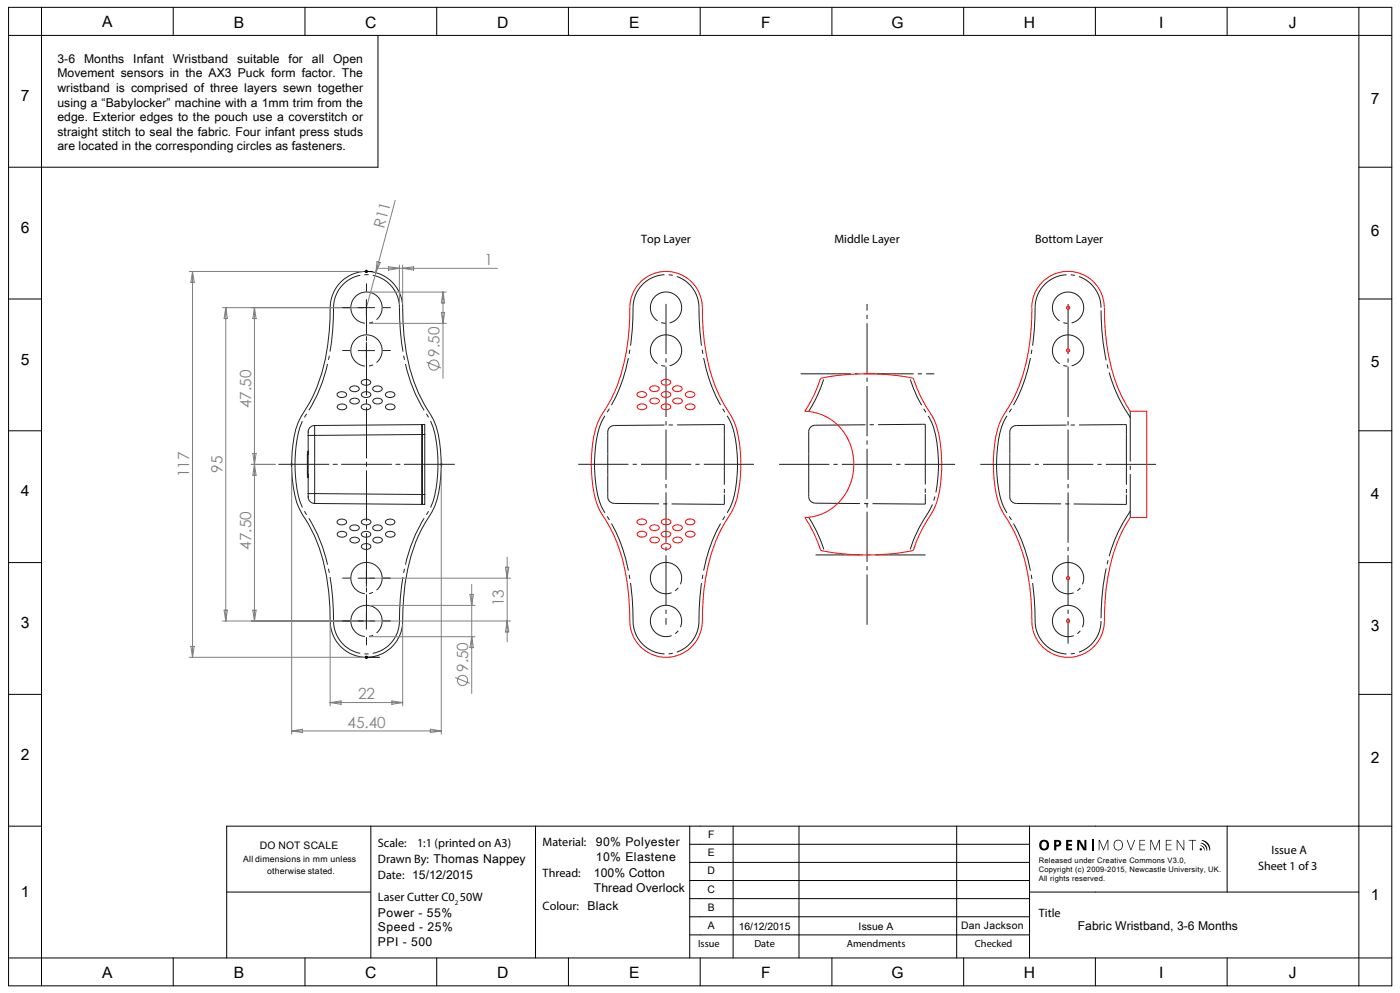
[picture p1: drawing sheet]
<svg xmlns="http://www.w3.org/2000/svg" width="425mm" height="301mm" viewBox="0 0 425 301" stroke-linecap="round" stroke-linejoin="round" font-family="sans-serif">
<!-- layer: Layer 1 -->
<g fill="none" stroke="#000" stroke-width=".3">
<path d="M2.6 10.7h419.8M2.6 2.2h419.8v296.7h-419.8zM12.6 2.2v296.7M52.6 2.2v8.5M92.6 2.2v8.5M114.7 10.7v40h-112.1M132.5 2.2v8.5M172.5 2.2v8.5M212.5 2.2v8.5M252.5 2.2v8.5M292.5 2.2v8.5M332.5 2.2v8.5"/>
<path d="M372.4 2.2v8.5M412.4 2.2v296.7M412.4 50.7h10M2.6 90.7h10M110.7 82.3h2.3M110.9 82l.7 .7M111.2 81.8v1M111.6 82l-.7 .7M412.4 90.7h10M2.6 130.6h10M412.4 130.6h10M2.6 170.6h10"/>
<path d="M412.4 170.6h10M110.7 199.3h4.5M110.9 198.9l.7 .7M111.2 198.8v1M111.6 198.9l-.7 .7M2.6 210.5h10M412.4 210.5h10M2.6 250.5h10M112.4 250.5h-43.6v40M162.5 250.5v40M209.3 250.5v40M209.3 256h103.2"/>
<path d="M222.5 250.5v40M242.5 250.5v40M290.4 250.5v40M312.5 250.5v40M372.4 250.5v20M422.4 250.5h-309.8v40M68.8 270.5h43.6M209.3 278h103.2M209.3 272.5h103.2M209.3 267h103.2M209.3 261.5h103.2M312.5 270.5h99.9"/>
<path d="M2.6 290.5h419.8M52.6 290.5v8.4M92.6 290.5v8.4M132.5 290.5v8.4M172.5 290.5v8.4M209.3 283.5h103.2M212.5 290.5v8.4M252.5 290.5v8.4M292.5 290.5v8.4M332.5 290.5v8.4M372.4 290.5v8.4"/>
</g>
<g fill="none" stroke="#808080" stroke-width=".3">
<path d="M114.4 79.3l1 .3-1.3 3.1zM120 60.7l-8.8 32.6M57.4 82.3h52.8M58.4 82.3v117M58.4 82.3l.6 3.3h-1.1zM67.5 93.3h42.7M68.5 93.3v95M68.5 93.3l.5 3.3h-1zM77.2 93.3l.5 3.3h-1zM77.2 93.3v95M112.2 88.6h23.2M112.2 98h23.2"/>
<path d="M114.9 81.4h36.1M117.9 80.9l3.3 .5-3.3 .5zM121.2 80.4v11.9M122.2 80.4v11.9M122.2 81.4l3.3-.5v1zM134 94.7h.9l-.4 3.3zM134.5 88.6v26.1M134.5 88.6l.4 3.2h-.9zM129.4 109.8l4.5 1.8M76.7 137.5h1l-1 6.6h1zM76.2 140.8h7.3M88.5 141.8v80.8"/>
<path d="M133.9 141.8v80.8M112.2 175.3h42.7M143.2 177.2v33.1M153.4 172h1l-.5 3.3zM153.9 169v25.6M57.4 199.3h52.8M57.9 196h1.1l-.6 3.3zM67.5 188.3h42.7M68 185h1l-.5 3.3zM76.7 185h1l-.5 3.3zM100.2 189.3v24.7M112.2 183.6h32"/>
<path d="M112.2 193h32M112.2 188.3h42.7M122.2 189.3v24.7M142.6 180.2h1.1l-.5 3.4zM143.2 193l.5 3.4h-1.1zM153.9 188.3l.5 3.3h-1zM100.2 213h22M100.2 213l3.3-.5v1zM118.9 212.5l3.3 .5-3.3 .5zM138.2 205.4l4.4 1.8M88.5 221.6h45.4M88.5 221.6l3.3-.5v1z"/>
<path d="M130.6 221.1l3.3 .5-3.3 .5z"/>
<circle cx="131.7" cy="110.7" r="1.56"/>
<circle cx="140.4" cy="206.3" r="1.55"/>
</g>
<path d="M88 140.8h1M88.2 140.5l.7 .7M88.5 140.3v1M88.9 140.5l-.7 .7M133.4 140.8h1M133.6 140.5l.7 .7M133.9 140.3v1M134.3 140.5l-.7 .7" fill="none" stroke="#c0c0c0" stroke-width=".3"/>
<g fill="none" stroke="#231f20" stroke-width=".3">
<path d="M103.3 85.6a11 11 0 0 1 12.1-2.5 11 11 0 0 1 6.8 10.2 59.6 59.6 0 0 0 6.6 29.4l.9 1.4a22.1 22.1 0 0 1 4 12.5 42.2 42.2 0 0 1-1.7 16.8l-.9 1.9a48.9 48.9 0 0 0-8.6 25.7l-.3 7.3a11 11 0 0 1-11 11 11 11 0 0 1-11-11 60 60 0 0 0-6.6-29.4l-.8-1.4a27.9 27.9 0 0 1-4.3-16.7l.1-1.8a28.9 28.9 0 0 1 2.8-12.7 49.3 49.3 0 0 0 8.5-25.7l.3-7.3a11.5 11.5 0 0 1 3.1-7.7zM108.7 93.3h5M111.2 90.8v5M102.6 119.1a1.72 1.72 0 0 1 2.6 .6 1.63 1.63 0 0 1-2.9 0zM106.4 117.4a1.72 1.72 0 0 1 2.6 .5 1.63 1.63 0 0 1-2.9 0zM108.7 106.3h5M109.9 115.4a1.72 1.72 0 0 1 2.6 .5 1.63 1.63 0 0 1-2.9 0zM109.9 119.1a1.72 1.72 0 0 1 2.7 .6 1.63 1.63 0 0 1-2.9 0zM111.2 103.8v5M113.4 117.4a1.72 1.72 0 0 1 2.6 .5 1.63 1.63 0 0 1-2.9 0zM117.2 119.1a1.72 1.72 0 0 1 2.7 .6 1.63 1.63 0 0 1-2.9 0zM93.3 137.8v6"/>
<path d="M93.3 137.8h.2M93.4 137.2l.1 .1M93.5 137.6l-.2 .2M93.5 136.8l-.2 .2 .1 .2M93.5 132h2M93.5 132v17.7M93.5 137.1l-.1 .1M95.5 129v3M95.5 129a2.3 2.3 0 0 0-2 3M95.5 132v17.7M102.6 122.9a1.72 1.72 0 0 1 2.6 .5 1.63 1.63 0 0 1-2.9 0zM106.5 121.1a1.72 1.72 0 0 1 2.6 .5 1.63 1.63 0 0 1-2.9 0z"/>
<path d="M109.9 122.9a1.72 1.72 0 0 1 2.6 .5 1.63 1.63 0 0 1-2.9 0zM113.4 121.1a1.72 1.72 0 0 1 2.6 .5 1.63 1.63 0 0 1-2.9 0zM117.3 122.9a1.72 1.72 0 0 1 2.6 .5 1.63 1.63 0 0 1-2.9 0zM128.1 128.7h.8v3M128.1 128.7v3M128.1 131.7h.8M128.1 131.7v18.2M128.1 131.7l-32.6 .3M128.1 128.7l-32.6 .3M128.9 131.7v18.2M93.3 143.8l.2 .2M93.3 143.8h.2"/>
<path d="M93.4 144.4l-.1 .2 .2 .2M93.4 144.4l.1 .1M93.5 144.3l-.1 .1M93.5 149.7a2.41 2.41 0 0 0 2 3M93.5 149.7h2M95.5 149.7v3M95.5 149.7l32.6 .2M95.5 152.7l32.6 .2M102.6 157.7a1.72 1.72 0 0 1 2.6 .6 1.63 1.63 0 0 1-2.9 0zM106.4 159.5a1.72 1.72 0 0 1 2.7 .5 1.63 1.63 0 0 1-2.9 0zM109.9 157.7a1.72 1.72 0 0 1 2.7 .6 1.63 1.63 0 0 1-2.9 0zM113.4 159.5a1.72 1.72 0 0 1 2.6 .5 1.63 1.63 0 0 1-2.9 0z"/>
<path d="M117.2 157.7a1.72 1.72 0 0 1 2.7 .6 1.63 1.63 0 0 1-2.9 0zM128.1 149.9v3M128.1 149.9h.8M128.9 149.9v3h-.8M102.6 161.5a1.72 1.72 0 0 1 2.6 .5 1.63 1.63 0 0 1-2.9 0zM106.5 163.2a1.72 1.72 0 0 1 2.6 .6 1.63 1.63 0 0 1-2.9 0zM108.7 175.3h5M109.9 161.5a1.72 1.72 0 0 1 2.6 .5 1.63 1.63 0 0 1-2.9 0zM109.9 165.2a1.72 1.72 0 0 1 2.7 .5 1.63 1.63 0 0 1-2.9 0zM111.2 172.8v5M113.4 163.2a1.72 1.72 0 0 1 2.7 .6 1.63 1.63 0 0 1-2.9 0zM117.3 161.5a1.72 1.72 0 0 1 2.6 .5 1.63 1.63 0 0 1-2.9 0z"/>
<path d="M108.7 188.3h5M111.2 185.8v5"/>
</g>
<path d="M89.5 140.8l.1 1.5a25.9 25.9 0 0 0 4.9 16.1 60.4 60.4 0 0 1 6.7 29.9M89.5 140.8l.1-1.6a25.9 25.9 0 0 1 4.9-16.1 60.4 60.4 0 0 0 6.7-29.8M132.9 140.8v1.5a25.9 25.9 0 0 1-5 16.1 60.4 60.4 0 0 0-6.7 29.9M132.9 140.8v-1.6a25.9 25.9 0 0 0-5-16.1 60.4 60.4 0 0 1-6.7-29.8" fill="none" stroke="#231f20" stroke-width=".3" stroke-dasharray="15.2 1.3 1.3 1.3" stroke-dashoffset="1.9" stroke-linecap="butt"/>
<path d="M109.8 88.7a4.7 4.7 0 0 1 6.1 5.5 4.7 4.7 0 0 1-7.8 2.7 4.7 4.7 0 0 1 1.4-8.1l.3-.1M109.8 101.7a4.7 4.7 0 0 1 6.1 5.5 4.7 4.7 0 0 1-7.8 2.7 4.7 4.7 0 0 1 1.4-8.1l.3-.1M109.8 170.7a4.7 4.7 0 0 0-1.9 8 4.7 4.7 0 0 0 7.9-2.2 4.7 4.7 0 0 0-5.7-5.8h-.3M109.8 183.7a4.7 4.7 0 0 0-1.9 8 4.7 4.7 0 0 0 7.9-2.1 4.7 4.7 0 0 0-5.7-5.9h-.3" fill="none" stroke="#231f20" stroke-width=".3" stroke-dasharray="15.2 1.3 1.3 1.3" stroke-dashoffset="2.2" stroke-linecap="butt"/>
<path d="M101.2 93.3a10 10 0 0 1 10-10 10 10 0 0 1 10 10M101.2 188.3a10 10 0 0 0 10 10 10 10 0 0 0 10-10" fill="none" stroke="#231f20" stroke-width=".3" stroke-dasharray="15.2 1.3 1.3 1.3" stroke-dashoffset="1.4" stroke-linecap="butt"/>
<g fill="none" stroke="#231f20" stroke-width=".3" stroke-dasharray="15.2 1.3 1.3 1.3">
<path d="M106.2 93.3h-2.2M111.2 88.3v-2.3M111.2 98.3v2.2M116.2 93.3h2.3M106.2 106.3h-2.2M111.2 101.3v-2.3M111.2 111.3v2.2M116.2 106.3h2.3M137.9 140.8h-53.4M106.2 175.3h-2.2M111.2 170.3v-2.3M116.2 175.3h2.3"/>
<path d="M106.2 188.3h-2.2M111.2 180.3v2.2M111.2 183.3v-2.3M111.2 193.3v2.2M116.2 188.3h2.3"/>
</g>
<path d="M111.2 92.1v97.3" fill="none" stroke="#231f20" stroke-width=".3" stroke-dasharray="15.2 1.3 1.3 1.3" stroke-dashoffset="6.6"/>
<g fill="none" stroke="#f00" stroke-width=".3">
<path d="M194.6 85.3a11 11 0 0 1 11.9-2.1 11 11 0 0 1 6.7 10.1 61.2 61.2 0 0 0 5.2 26.7l1.3 2.7a23.5 23.5 0 0 1 5 13.9 41.3 41.3 0 0 1-1.8 16.8l-.8 1.7a49.9 49.9 0 0 0-8.7 27l-.2 6.2a11 11 0 0 1-11 11 11 11 0 0 1-11-11 62.6 62.6 0 0 0-5.2-26.8l-1.4-2.6a23.6 23.6 0 0 1-4.9-13.9 42.3 42.3 0 0 1 1.7-16.8l.8-1.7a49.1 49.1 0 0 0 8.4-23.6l.6-9.6a11.1 11.1 0 0 1 3.4-8zM313.2 93.3a11 11 0 0 1 11-11 11 11 0 0 1 11 11M313.2 93.3a58.4 58.4 0 0 1-6.5 29.2 24 24 0 0 0-5.1 14.5 40.6 40.6 0 0 0 2.1 17 56.2 56.2 0 0 1 8.2 19.7 101.7 101.7 0 0 1 1.3 16 11 11 0 0 0 11.7 9.6 11 11 0 0 0 10.3-11 57.9 57.9 0 0 1 6.5-29.2l1.3-2.2h5v-32.2h-5a46.2 46.2 0 0 1-7.2-20.7l-.4-3.8-.2-6.9M193.6 119.1a1.72 1.72 0 0 1 2.6 .5 1.63 1.63 0 0 1-2.9 0zM197.5 117.3a1.72 1.72 0 0 1 2.6 .6 1.63 1.63 0 0 1-2.9 0zM200.9 115.4a1.72 1.72 0 0 1 2.7 .5 1.63 1.63 0 0 1-2.9 0zM201 119.1a1.72 1.72 0 0 1 2.6 .5 1.63 1.63 0 0 1-2.9 0zM204.4 117.3a1.72 1.72 0 0 1 2.6 .6 1.63 1.63 0 0 1-2.9 0zM208.3 119.1a1.72 1.72 0 0 1 2.6 .5 1.63 1.63 0 0 1-2.9 0zM249 114.7a73.1 73.1 0 0 1 28.2 0 61.6 61.6 0 0 0 6.5 12.9 41.7 41.7 0 0 1 1.8 19.2 20.5 20.5 0 0 1-4.1 11l-2.8 5.2-1.4 3.9a73.3 73.3 0 0 1-28.1 0 40.8 40.8 0 0 0-4.8-10 16 16 0 0 0 14.2-20.9 15.2 15.2 0 0 0-14.3-11.3l2.8-4.8zM193.7 122.8a1.72 1.72 0 0 1 2.6 .5 1.63 1.63 0 0 1-2.9 0zM197.5 121.1a1.72 1.72 0 0 1 2.6 .5 1.63 1.63 0 0 1-2.9 0z"/>
<path d="M200.9 122.8a1.72 1.72 0 0 1 2.7 .5 1.63 1.63 0 0 1-2.9 0zM204.5 121.1a1.72 1.72 0 0 1 2.6 .5 1.63 1.63 0 0 1-2.9 0zM208.3 122.8a1.72 1.72 0 0 1 2.6 .5 1.63 1.63 0 0 1-2.9 0zM193.6 157.7a1.72 1.72 0 0 1 2.6 .5 1.63 1.63 0 0 1-2.9 0zM197.5 159.5a1.72 1.72 0 0 1 2.6 .5 1.63 1.63 0 0 1-2.9 0zM201 157.7a1.72 1.72 0 0 1 2.6 .5 1.63 1.63 0 0 1-2.9 0zM204.4 159.5a1.72 1.72 0 0 1 2.7 .5 1.63 1.63 0 0 1-2.9 0zM208.3 157.7a1.72 1.72 0 0 1 2.6 .5 1.63 1.63 0 0 1-2.9 0zM193.7 161.4a1.72 1.72 0 0 1 2.6 .6 1.63 1.63 0 0 1-2.9 0zM197.5 163.2a1.72 1.72 0 0 1 2.6 .5 1.63 1.63 0 0 1-2.9 0zM201 161.4a1.72 1.72 0 0 1 2.6 .6 1.63 1.63 0 0 1-2.9 0zM201 165.2a1.72 1.72 0 0 1 2.6 .5 1.63 1.63 0 0 1-2.9 0z"/>
<path d="M204.5 163.2a1.72 1.72 0 0 1 2.6 .5 1.63 1.63 0 0 1-2.9 0zM208.3 161.4a1.72 1.72 0 0 1 2.6 .6 1.63 1.63 0 0 1-2.9 0z"/>
<circle cx="324.2" cy="93.3" r=".5"/>
<circle cx="324.2" cy="106.3" r=".5"/>
<circle cx="324.2" cy="175.3" r=".5"/>
<circle cx="324.2" cy="188.3" r=".5"/>
</g>
<g fill="none" stroke="#1d1d1b" stroke-width=".3" stroke-dasharray="15.2 1.3 1.3 1.3" stroke-linecap="butt">
<path d="M192.1 93.3a10 10 0 0 1 10-10 10 10 0 0 1 10 10M200.7 88.7a4.8 4.8 0 0 1 6.1 5.5 4.8 4.8 0 0 1-7.7 2.7 4.8 4.8 0 0 1 1.4-8.1l.2-.1M202.1 92.1v97.3M314.2 93.3a10 10 0 0 1 10-10 10 10 0 0 1 10 10M322.8 88.8a4.8 4.8 0 0 1 6 5.5 4.8 4.8 0 0 1-7.7 2.6 4.8 4.8 0 0 1 1.4-8l.3-.1M324.2 92.2v102.9M200.7 101.7a4.7 4.7 0 0 1 6.1 5.5 4.7 4.7 0 0 1-7.7 2.7 4.7 4.7 0 0 1 1.4-8.1l.2-.1M243 113.3h40.5M250 115l-2.1 5.4-2.5 4.4M322.8 101.8a4.7 4.7 0 0 1 6 5.5 4.7 4.7 0 0 1-7.7 2.6 4.7 4.7 0 0 1 1.4-8l.3-.1M184.5 137.8v-.3M184.5 137.5v-5.5"/>
<path d="M184.5 131a1.99 1.99 0 0 1 1.9-2M184.5 131v1M186.4 129l32.7-.3M219.8 131.7v18.2M219.8 128.7v3M219.8 128.7h-.7M245.4 137.7v-.3M245.4 137.4v-5.5M245.4 130.9a1.99 1.99 0 0 1 2-2M245.4 130.9v1M247.4 128.9l32.7-.3M280.8 131.6v18.2"/>
<path d="M280.8 128.6v3M280.8 128.6h-.7M306.5 137.8v-.3M306.5 137.5v-5.5M306.5 131a1.99 1.99 0 0 1 2-2M306.5 131v1M308.5 129l32.6-.3M341.9 131.7v18.2M341.9 128.7v3M341.9 128.7h-.8M343 124.7v32.2M343.1 126.7a50.4 50.4 0 0 1-8.7-26.4l-.2-7"/>
<path d="M180.4 140.8a30.8 30.8 0 0 0 2.8 14.1 50.4 50.4 0 0 1 8.7 26.4l.2 7M180.4 140.8a30.8 30.8 0 0 1 2.8-14.1 50.4 50.4 0 0 0 8.7-26.5l.2-6.9M184.5 143.8v-6M184.5 144.1v-.3M184.5 149.6v-5.5M184.5 149.6v1M186.4 152.6a1.99 1.99 0 0 1-1.9-2M219.1 152.9l-32.7-.3M219.8 149.9v3M219.8 152.9h-.7M223.8 140.8a30.8 30.8 0 0 1-2.7 14.1 50.4 50.4 0 0 0-8.7 26.4l-.3 7M223.8 140.8a30.8 30.8 0 0 0-2.7-14.1 50.4 50.4 0 0 1-8.7-26.5l-.3-6.9"/>
<path d="M228.8 140.8h-53.4M236.4 140.8h48.4M245.4 156.8a41.2 41.2 0 0 1 4.6 9.8M245.4 143.7v-6M245.4 144v-.3M245.4 149.6v-5.6M245.4 149.6v1M247.4 152.6a1.99 1.99 0 0 1-2-2M280.1 152.8l-32.7-.2M280.8 149.8v3M280.8 152.8h-.7M284.8 140.8h2"/>
<path d="M284.8 140.8v-1.9a25.3 25.3 0 0 0-3.5-13.5 41.3 41.3 0 0 1-5-10.4M286.8 140.8h3M302.5 140.8a30.8 30.8 0 0 0 2.7 14.1 50.4 50.4 0 0 1 8.7 26.4l.3 7M302.5 140.8a30.8 30.8 0 0 1 2.7-14.1 50.4 50.4 0 0 0 8.7-26.4l.3-7M306.5 143.8v-6M306.5 144.1v-.3M306.5 149.7v-5.6M306.5 149.7v.9M308.5 152.7a1.99 1.99 0 0 1-2-2.1M341.1 152.9l-32.6-.2M341.9 149.9v3M341.9 152.9h-.8"/>
<path d="M343.1 154.9a50.4 50.4 0 0 0-8.7 26.4l-.2 7M350.9 140.8h-53.4M200.7 170.7a4.7 4.7 0 0 0-1.9 8 4.7 4.7 0 0 0 7.9-2.1 4.7 4.7 0 0 0-5.7-5.9h-.3M276.2 166.6a44.7 44.7 0 0 1 6-12 29.8 29.8 0 0 0 2.6-13.8M280.9 168.3h-33.4M322.8 170.8a4.7 4.7 0 0 0-2 7.9 4.7 4.7 0 0 0 7.9-2.1 4.7 4.7 0 0 0-5.6-5.9l-.3 .1M192.1 188.3a10 10 0 0 0 10 10 10 10 0 0 0 10-10M200.7 183.7a4.7 4.7 0 0 0-1.9 8 4.7 4.7 0 0 0 7.9-2.1 4.7 4.7 0 0 0-5.7-5.9h-.3M263.1 189.4v-97.2M314.2 188.3a10 10 0 0 0 10 10 10 10 0 0 0 10-10M322.8 183.8a4.7 4.7 0 0 0-2 7.9 4.7 4.7 0 0 0 7.9-2.1 4.7 4.7 0 0 0-5.6-5.9l-.3 .1"/>
</g>
<g fill="#000">
<path d="M323.6 254.7h1.8v.5h-1.2v.7h1.1v.6h-1.1v.8h1.2v.5h-1.8zM326.9 254.7h.9l1.3 2.3v-2.3h.6v3.1h-.8l-1.4-2.4v2.4h-.6zM333.5 254.7h.3l1.1 2.7 1.1-2.7h.4v3.1h-.2v-2.9l-1.4 2.9-1.1-2.9v2.9h-.2zM342 254.7h.2l1 2.8 1.1-2.8h.2l-1.2 3.1h-.2zM345.8 254.7h1.7v.2h-1.5v1.2h1.5v.2h-1.5v1.3h1.5v.2h-1.7zM349.1 254.7h.4l1.1 2.7 1.1-2.7h.4v3.1h-.3l.1-2.9-1.4 2.9-1.1-2.9v2.9h-.3zM353.8 254.7h1.7v.2h-1.5v1.2h1.5v.2h-1.5v1.3h1.5v.2h-1.7zM357.1 254.7h.3l1.8 2.8v-2.8h.2v3.1h-.2l-1.9-2.8v2.8h-.2zM360.8 254.7h2.2v.2h-1v2.9h-.2v-2.9h-1zM364.2 256.4a1.09 1.09 0 0 1 1.1 .4 1.09 1.09 0 0 1 .1 1.2l-.3-1zM364.3 255.7a1.71 1.71 0 0 1 1.9 2.3 2.41 2.41 0 0 0-1.9-2.3zM364.6 254.9l.3-.2a2.88 2.88 0 0 1 2.4 3l-.2 .2a3.3 3.3 0 0 0-2.5-3z"/>
<path d="M316.3 255.4a1 1 0 0 0-.1 1.4 1 1 0 0 0 1.3 .2l.1-.3a.95 .95 0 0 0 0-1.2 .95 .95 0 0 0-1.1-.2zM315.8 255a1.57 1.57 0 0 1 2.2 .2 1.57 1.57 0 0 1-.2 2.2 1.57 1.57 0 0 1-2.2-.2l-.2-1.3z"/>
<path d="M320.6 255.2v.9a.55 .55 0 0 0 .8-.4 .55 .55 0 0 0-.8-.5zM319.9 254.7h1a1.07 1.07 0 0 1 1.2 1.2 1.07 1.07 0 0 1-1.5 .8v1.1h-.7z"/>
<path d="M338.5 255.2a1.38 1.38 0 0 0-.2 1.8 1.38 1.38 0 0 0 1.8 .4 1.39 1.39 0 0 0 .4-1.8 1.39 1.39 0 0 0-1.8-.6zM338.4 255a1.56 1.56 0 0 1 2.4 .9 1.56 1.56 0 0 1-1.7 1.9 1.73 1.73 0 0 1-.7-2.8z"/>
<circle cx="364.4" cy="257.5" r=".36"/>
</g>
<path d="M331.7 254.6v3.4" fill="none" stroke="#000" stroke-width=".34"/>
<g font-size="4.7">
<text x="31" y="8.3">A</text>
<text x="71" y="8.4">B</text>
<text x="110.9" y="8.4">C</text>
<text x="150.8" y="8.4">D</text>
<text x="191" y="8.4">E</text>
<text x="231" y="8.4">F</text>
<text x="270.6" y="8.4">G</text>
<text x="310.7" y="8.4">H</text>
<text x="351.8" y="8.4">I</text>
<text x="391.2" y="8.4">J</text>
<text x="6.3" y="30.6">7</text>
<text x="416.1" y="31.5">7</text>
<text x="6.3" y="70.6">6</text>
<text x="416.1" y="71.4">6</text>
<text x="6.3" y="110.6">5</text>
<text x="416.1" y="111.4">5</text>
<text x="6.3" y="150.5">4</text>
<text x="416.1" y="151.3">4</text>
<text x="6.3" y="190.5">3</text>
<text x="416.1" y="191.3">3</text>
<text x="6.3" y="230.4">2</text>
<text x="416.1" y="231.2">2</text>
<text x="6.3" y="272">1</text>
<text x="416.1" y="272.8">1</text>
<text x="31" y="296.5">A</text>
<text x="71" y="296.6">B</text>
<text x="110.9" y="296.6">C</text>
<text x="150.8" y="296.6">D</text>
<text x="191" y="296.6">E</text>
<text x="231" y="296.6">F</text>
<text x="270.6" y="296.6">G</text>
<text x="310.7" y="296.6">H</text>
<text x="351.8" y="296.6">I</text>
<text x="391.2" y="296.6">J</text>
</g>
<g font-size="4.7" fill="#808080">
<text x="116.6" y="69.4" transform="rotate(-75 116.6 69.4)">R11</text>
<text x="147.1" y="80.3">1</text>
<text x="133.4" y="108.1" transform="rotate(-90 133.4 108.1)">9.50</text>
<text x="76.2" y="123.7" transform="rotate(-90 76.2 123.7)">47.50</text>
<text x="67.5" y="143.3" transform="rotate(-90 67.5 143.3)">95</text>
<text x="57.4" y="144.7" transform="rotate(-90 57.4 144.7)">117</text>
<text x="76.2" y="166.6" transform="rotate(-90 76.2 166.6)">47.50</text>
<text x="152.9" y="183.8" transform="rotate(-90 152.9 183.8)">13</text>
<text x="142.1" y="203.7" transform="rotate(-90 142.1 203.7)">9.50</text>
<text x="108.7" y="212">22</text>
<text x="105.5" y="220.6">45.40</text>
</g>
<g font-size="3.7">
<text x="17.4" y="19">3-6</text>
<text x="17.4" y="23.4">Movement sensors in the AX3 Puck form factor. The</text>
<text x="25.5" y="19">Months</text>
<text x="40.4" y="19">Infant</text>
<text x="52.5" y="19">Wristband</text>
<text x="72" y="19">suitable</text>
<text x="87.6" y="19">for</text>
<text x="94.7" y="19">all</text>
<text x="101.1" y="19">Open</text>
<text x="17.4" y="27.9">wristband is comprised of three layers sewn together</text>
<text x="17.4" y="32.3">using a “Babylocker” machine with a 1mm trim from the</text>
<text x="17.4" y="36.7">edge. Exterior edges to the pouch use a coverstitch or</text>
<text x="17.4" y="41.2">straight stitch to seal the fabric. Four infant press studs</text>
<text x="17.4" y="45.6">are located in the corresponding circles as fasteners.</text>
<text x="194.6" y="73.8">Top Layer</text>
<text x="253.2" y="73.8">Middle Layer</text>
<text x="314.2" y="73.8">Bottom Layer</text>
<text x="114.7" y="256.7">Scale:</text>
<text x="126.6" y="256.7">1:1 (printed on A3)</text>
<text x="164.7" y="256.5">Material:</text>
<text x="180.8" y="256.5">90% Polyester</text>
<text x="114.7" y="261.6">Drawn By: Thomas Nappey</text>
<text x="180.8" y="261">10% Elastene</text>
<text x="381.8" y="263.9">Sheet 1 of 3</text>
<text x="385.9" y="259">Issue A</text>
<text x="114.7" y="266.6">Date: 15/12/2015</text>
<text x="164.7" y="266">Thread:</text>
<text x="180.2" y="266">100% Cotton</text>
<text x="114.7" y="273.3">Laser Cutter C0</text>
<text x="139.6" y="273.3">50W</text>
<text x="164.7" y="275.9">Colour:</text>
<text x="178.4" y="275.9">Black</text>
<text x="180.2" y="270.5">Thread Overlock</text>
<text x="114.7" y="278">Power - 55%</text>
<text x="315.3" y="278">Title</text>
<text x="327.1" y="282">Fabric Wristband, 3-6 Months</text>
<text x="114.7" y="282.4">Speed - 25%</text>
<text x="114.7" y="286.8">PPI - 500</text>
</g>
<g font-size="3.1">
<text x="78.9" y="257.4">DO NOT SCALE</text>
<text x="214.9" y="254.2">F</text>
<text x="214.9" y="259.7">E</text>
<text x="214.7" y="265.2">D</text>
<text x="214.7" y="270.7">C</text>
<text x="214.9" y="281.6">A</text>
<text x="214.9" y="276.1">B</text>
<text x="224.2" y="282">16/12/2015</text>
<text x="260.6" y="282">Issue A</text>
<text x="291.7" y="281.6">Dan Jackson</text>
<text x="211.9" y="287.2">Issue</text>
<text x="229" y="287.2">Date</text>
<text x="257" y="287.2">Amendments</text>
<text x="295.9" y="287.2">Checked</text>
</g>
<g font-size="2.6">
<text x="73.8" y="261.4">All dimensions in mm unless</text>
<text x="81" y="265">otherwise stated.</text>
</g>
<g font-size="2.3">
<text x="315.3" y="261.6">Released under Creative Commons V3.0,</text>
<text x="315.3" y="264.3">Copyright (c) 2009-2015, Newcastle University, UK.</text>
<text x="315.3" y="267.1">All rights reserved.</text>
</g>
<text font-size="2.2" x="138" y="274.5">2</text>
</svg>
